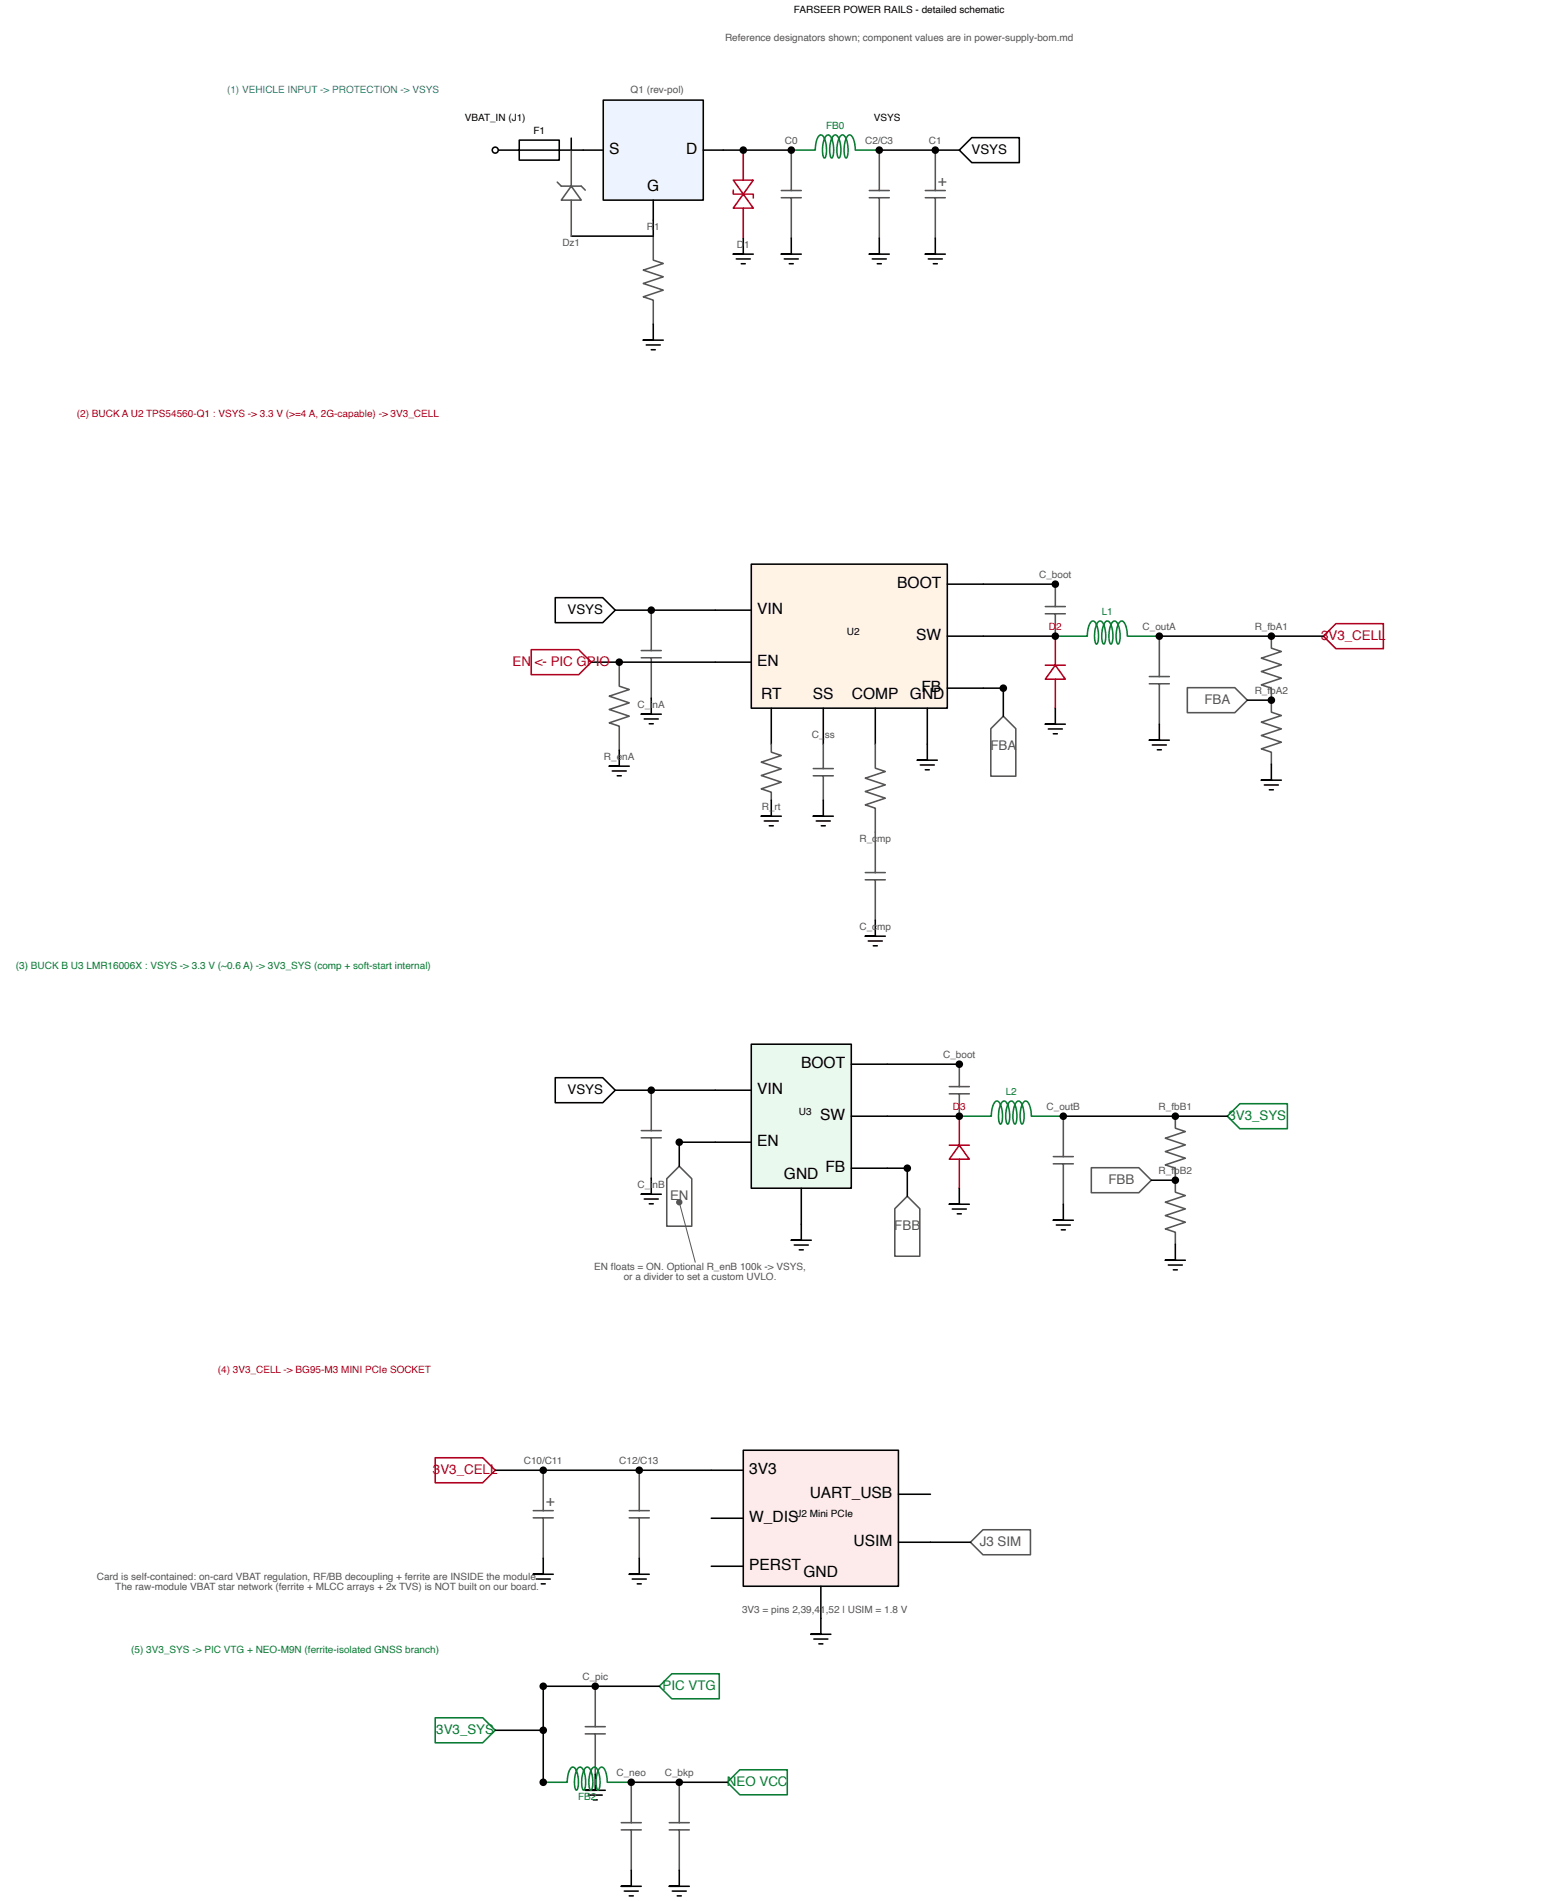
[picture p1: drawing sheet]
<svg xmlns="http://www.w3.org/2000/svg" width="491mm" height="604mm" viewBox="0 0 491 604" stroke-linecap="round" stroke-linejoin="round" font-family="sans-serif">
<path d="M181.3 59.1l3.2 4.4h-6.3zM376.9 218.3h15.1l4 4-4 4h-15.1zM318.5 227.4l4 3.9v15.1h-8v-15.1zM215.6 370.2l4 4v15.1h-7.9v-15.1zM288 379.8l4 3.9v15.1h-7.9v-15.1zM346.4 370.7h15.1l4 4-4 4h-15.1zM308.1 489.6l3.9-3.9h15.1v7.9h-15.1z" fill="none" stroke="#555" stroke-width=".49"/>
<path d="M232.8 57.2h6.3l-3.1 4.4zM236 61.6l3.1 4.5h-6.3zM168.6 206.3h15.1l4 3.9-4 4h-15.1zM335 211.2l3.2 4.4h-6.4zM420.1 202l4-4h15.1v7.9h-15.1zM304.5 363.6l3.2 4.4h-6.3zM138.2 462.8h15l4 4-4 3.9h-15z" fill="none" stroke="#b00020" stroke-width=".49"/>
<path d="M157.2 47.7h7.6v-3.2h12.7v6.3h-12.7v-3.1h20.4M308.5 43.7h15.1v7.9h-15.1l-4-3.9zM176.3 189.7h15l4 4-4 4h-15zM176.3 342.1h15l4 4-4 4h-15z" fill="none" stroke="#000" stroke-width=".49"/>
<path d="M389.6 354.4l4-4h15.1v7.9h-15.1zM209.3 535.3l4-3.9h15v7.9h-15zM138.2 545.3h15l4 4-4 4h-15zM230.9 565.8l3.9-3.9h15.1v7.9h-15.1z" fill="none" stroke="#0a7d33" stroke-width=".49"/>
<path d="M191.5 31.8h31.8v31.7h-31.8z" fill="#eef4ff" stroke="#000" stroke-width=".49"/>
<g fill="none" stroke="#000" stroke-width=".49">
<path d="M181.3 43.9v3.8M185.2 47.7h6.3M223.3 47.7h27.9M279.1 47.7h25.4M207.4 63.5v11.5h-26.1M236 75.6v5.1h-3.2h6.3M251.2 75.6v5.1h-3.2h6.4M279.1 75.6v5.1h-3.1h6.3M296.9 75.6v5.1h-3.2h6.4M233.7 82.2h4.5M235.3 83.7h1.3M249 82.2h4.4"/>
<path d="M250.6 83.7h1.2M276.9 82.2h4.5M278.5 83.7h1.3M294.7 82.2h4.4M296.3 83.7h1.3M205.2 109.5h4.4M206.7 111h1.3M207.4 102.9v5.1h-3.2h6.4"/>
</g>
<g fill="none" stroke="#555" stroke-width=".49">
<path d="M176.9 57.8l1.3 1.3h6.3l1.3 1.3M181.3 47.7v11.4M251.2 47.7v12.8M279.1 47.7v12.8M296.9 47.7v12.8M181.3 63.5v11.5M207.4 75v7.6l3.2 1-6.4 2.2 6.4 2.1-6.4 2.1 6.4 2.1-6.4 2.1 3.2 1.1v7.6M248 60.5h6.4M248 62.8h6.4M251.2 62.8v12.8M276 60.5h6.3M276 62.8h6.3"/>
<path d="M279.1 62.8v12.8M293.7 60.5h6.4M293.7 62.8h6.4M296.9 62.8v12.8"/>
</g>
<path d="M236 47.7v9.5M232.8 60.4v1.2h6.3v1.3M236 66.1v9.5" fill="none" stroke="#b00020" stroke-width=".49"/>
<path d="M251.2 47.7h7.6l.1-1.1a4.1 4.1 0 0 1 1.7-3.8 3.4 3.4 0 0 1 1.7 3.3l.1 1.5a2.84 2.84 0 0 1-.7 2.6 7.5 7.5 0 0 1 .7-7.2 1.12 1.12 0 0 1 1.6 1l.5 1.9 .2 2.1a1.81 1.81 0 0 1-.8 2.1 7.7 7.7 0 0 1 .9-7.2 1.4 1.4 0 0 1 1.6 1.5l.5 3.5a2.11 2.11 0 0 1-.7 2.2 7.7 7.7 0 0 1 .9-7.1 1.3 1.3 0 0 1 1.6 1.3l.5 3.5a2.43 2.43 0 0 1-.7 2.4 7.6 7.6 0 0 1 .8-7.2 1.21 1.21 0 0 1 1.6 1.2l.6 3.5h7.6" fill="none" stroke="#0a7d33" stroke-width=".49"/>
<path d="M238.5 179.1h62.2v45.7h-62.2z" fill="#fff3e6" stroke="#000" stroke-width=".49"/>
<g fill="none" stroke="#000" stroke-width=".49">
<path d="M195.3 193.7h43.2M300.7 185.5h34.3M187.7 210.2h50.8M300.7 202h34.3M300.7 218.5h17.8v8.9M368 202h52.1M196.6 238.2v5h-3.2h6.4M204.5 228.3h4.5M206.1 229.8h1.3M206.7 221.7v5h-3.1h6.3M244.8 224.8v11.5M261.4 224.8v11.5"/>
<path d="M277.9 224.8v11.5M294.4 224.8v16.5h-3.2h6.4M332.8 231.4h4.4M334.4 233h1.3M335 224.8v5.1h-3.2h6.4M365.8 236.5h4.5M367.4 238h1.3M368 229.9v5.1h-3.1h6.3M396 222.3h7.6M194.4 244.8h4.4M196 246.3h1.2M244.8 254v5.1h-3.1h6.3"/>
<path d="M261.4 254v5.1h-3.2h6.3M292.2 242.9h4.4M293.7 244.4h1.3M401.4 249.2h4.4M403 250.7h1.2M403.6 242.6v5.1h-3.2h6.4M242.6 260.6h4.5M244.2 262.2h1.3M259.1 260.6h4.5M260.7 262.2h1.3M275.6 298.7h4.5M277.9 292.1v5.1h-3.2h6.3"/>
<path d="M277.2 300.3h1.3"/>
</g>
<g fill="none" stroke="#555" stroke-width=".49">
<path d="M206.7 193.7v12.8M331.8 192.6h6.4M331.8 194.9h6.4M335 185.5v7.1M335 194.9v7.1M196.6 210.2v7.6l3.2 1.1-6.4 2.1 6.4 2.1-6.4 2.1 6.4 2.2-6.4 2.1 3.2 1v7.7M203.6 206.5h6.3M203.6 208.8h6.3M206.7 208.8v12.9M364.9 214.8h6.3M364.9 217.1h6.3M368 202v12.8"/>
<path d="M368 217.1v12.8M403.6 202v3.8l3.2 1-6.4 2.2 6.4 2.1-6.4 2.1 6.4 2.1-6.4 2.1 3.2 1.1v7.6l3.2 1.1-6.4 2.1 6.4 2.1-6.4 2.1 6.4 2.1-6.4 2.1 3.2 1.1v3.8M244.8 236.3v2.5l3.2 1.1-6.3 2.1 6.3 2.1-6.3 2.1 6.3 2.1-6.3 2.1 3.1 1.1v2.5M261.4 236.3v7.7M277.9 236.3v7.6l3.1 1-6.3 2.2 6.3 2.1-6.3 2.1 6.3 2.1-6.3 2.1 3.2 1.1v20.4M258.2 244h6.3M258.2 246.3h6.3M261.4 246.3v7.7M274.7 277h6.3M274.7 279.3h6.3M277.9 279.3v12.8"/>
</g>
<path d="M331.8 211.2h6.4M335 202v9.2M335 215.6v9.2" fill="none" stroke="#b00020" stroke-width=".49"/>
<path d="M335 202h10.2v-1.1a4.1 4.1 0 0 1 1.8-3.8 4.4 4.4 0 0 1 1.7 4.3v.5a2.83 2.83 0 0 1-.6 2.6 7.5 7.5 0 0 1 .7-7.2 1.12 1.12 0 0 1 1.6 1l.5 1.9 .1 2.1a1.82 1.82 0 0 1-.7 2.1 7.7 7.7 0 0 1 .9-7.2 1.4 1.4 0 0 1 1.6 1.5l.5 3.5a2.1 2.1 0 0 1-.7 2.2 7.7 7.7 0 0 1 .8-7.1 1.3 1.3 0 0 1 1.7 1.3l.5 3.5a2.42 2.42 0 0 1-.7 2.4 7.6 7.6 0 0 1 .8-7.2 1.21 1.21 0 0 1 1.6 1.2l.6 3.5h10.1" fill="none" stroke="#0a7d33" stroke-width=".49"/>
<path d="M238.5 331.5h31.7v45.7h-31.7z" fill="#e9f9ee" stroke="#000" stroke-width=".49"/>
<g fill="none" stroke="#000" stroke-width=".49">
<path d="M270.2 337.9h34.3M195.3 346.1h43.2M270.2 354.4h34.3M337.6 354.4h52M206.7 374.1v5h-3.1h6.3M238.5 362.6h-22.9v7.6M254.4 377.2v16.5h-3.2h6.3M270.2 370.9h17.8v8.9M304.5 377.2v5.1h-3.1h6.3M365.5 374.7h7.6M204.5 380.7h4.5M206.1 382.2h1.3"/>
<path d="M252.1 395.3h4.5M253.7 396.8h1.3M302.3 383.8h4.5M303.9 385.4h1.3M335.3 388.9h4.5M336.9 390.4h1.3M337.6 382.3v5.1h-3.2h6.3M373.1 395v5.1h-3.2h6.4M370.9 401.6h4.4M372.5 403.1h1.3M157.2 466.8h68.6M172.5 494.7v5.1h-3.2h6.3"/>
<path d="M202.9 494.7v5.1h-3.1h6.3M170.2 501.3h4.5M171.8 502.8h1.3M200.7 501.3h4.5M202.3 502.8h1.3"/>
</g>
<g fill="none" stroke="#555" stroke-width=".49">
<path d="M304.5 337.9v7.1M203.6 358.9h6.3M206.7 346.1v12.8M301.4 345h6.3M301.4 347.3h6.3M304.5 347.3v7.1M337.6 354.4v12.8M373.1 354.4v3.8l3.2 1-6.4 2.2 6.4 2.1-6.4 2.1 6.4 2.1-6.4 2.1 3.2 1.1v7.6l3.2 1.1-6.4 2.1 6.4 2.1-6.4 2.1 6.4 2.1-6.4 2.1 3.2 1.1v3.8M203.6 361.2h6.3M206.7 361.2v12.9M334.4 367.2h6.3M334.4 369.5h6.3"/>
<path d="M337.6 369.5v12.8M169.3 479.6h6.3M172.5 466.8v12.8M199.8 479.6h6.3M202.9 466.8v12.8M169.3 481.9h6.3M172.5 481.9v12.8M199.8 481.9h6.3M202.9 481.9v12.8"/>
</g>
<path d="M215.6 381.7l5.1 19" fill="none" stroke="#555" stroke-width=".32"/>
<path d="M304.5 354.4v9.2M301.4 363.6h6.3M304.5 368v9.2" fill="none" stroke="#b00020" stroke-width=".49"/>
<path d="M304.5 354.4h10.2v-1.1a4.1 4.1 0 0 1 1.8-3.8 3.4 3.4 0 0 1 1.6 3.3l.2 1.5a2.83 2.83 0 0 1-.7 2.6 7.5 7.5 0 0 1 .7-7.2 1.12 1.12 0 0 1 1.6 1l.5 1.9 .1 2.1a1.81 1.81 0 0 1-.7 2.1 7.7 7.7 0 0 1 .9-7.2 1.4 1.4 0 0 1 1.6 1.5l.5 3.5a2.1 2.1 0 0 1-.7 2.2 7.7 7.7 0 0 1 .9-7.1 1.3 1.3 0 0 1 1.6 1.3l.5 3.5a2.42 2.42 0 0 1-.7 2.4 7.6 7.6 0 0 1 .8-7.2 1.21 1.21 0 0 1 1.6 1.2l.6 3.5h10.2" fill="none" stroke="#0a7d33" stroke-width=".49"/>
<path d="M236 460.4h49.2v43.2h-49.2z" fill="#fdeaea" stroke="#000" stroke-width=".49"/>
<g fill="none" stroke="#000" stroke-width=".49">
<path d="M225.8 466.8h10.2M285.2 474.4h10.2M225.8 482h10.2M225.8 497.2h10.2M285.2 489.6h22.9M260.6 503.6v15.2h-3.2h6.4M209.3 535.3h-36.8v30.5M258.4 520.4h4.4M259.9 521.9h1.3M157.2 549.3h15.3M186.7 569.9h4.5M188.3 571.4h1.3"/>
<path d="M189 563.3v5.1h-3.2h6.3M200.4 565.8h30.5M200.4 593.8v5h-3.2h6.4M215.6 593.8v5h-3.1h6.3M198.2 600.4h4.4M199.8 601.9h1.2M213.4 600.4h4.5M215 601.9h1.3"/>
</g>
<path d="M189 535.3v12.9M185.8 548.2h6.3M185.8 550.5h6.3M189 550.5v12.8M197.2 578.6h6.4M200.4 565.8v12.8M212.5 578.6h6.3M215.6 565.8v12.8M197.2 580.9h6.4M200.4 580.9v12.9M212.5 580.9h6.3M215.6 580.9v12.9" fill="none" stroke="#555" stroke-width=".49"/>
<path d="M172.5 565.8h7.6v-1a4.1 4.1 0 0 1 1.8-3.8 4.4 4.4 0 0 1 1.7 4.3v.5a2.84 2.84 0 0 1-.6 2.5 7.5 7.5 0 0 1 .7-7.1 1.12 1.12 0 0 1 1.6 1l.5 1.9 .1 2.1a1.82 1.82 0 0 1-.7 2.1 7.7 7.7 0 0 1 .9-7.2 1.4 1.4 0 0 1 1.6 1.4l.5 3.6a2.11 2.11 0 0 1-.7 2.2 7.7 7.7 0 0 1 .8-7.2 1.3 1.3 0 0 1 1.7 1.3l.5 3.5a2.43 2.43 0 0 1-.7 2.4 7.6 7.6 0 0 1 .8-7.2 1.21 1.21 0 0 1 1.6 1.2l.6 3.5h7.6" fill="none" stroke="#0a7d33" stroke-width=".49"/>
<circle cx="157.2" cy="47.7" r=".95" fill="#fff" stroke="#000" stroke-width=".49"/>
<g fill="#000" stroke="#000" stroke-width=".49">
<circle cx="236" cy="47.7" r=".95"/>
<circle cx="251.2" cy="47.7" r=".95"/>
<circle cx="279.1" cy="47.7" r=".95"/>
<circle cx="296.9" cy="47.7" r=".95"/>
<circle cx="206.7" cy="193.7" r=".95"/>
<circle cx="335" cy="185.5" r=".95"/>
<circle cx="196.6" cy="210.2" r=".95"/>
<circle cx="318.5" cy="218.5" r=".95"/>
<circle cx="335" cy="202" r=".95"/>
<circle cx="368" cy="202" r=".95"/>
<circle cx="403.6" cy="202" r=".95"/>
<circle cx="403.6" cy="222.3" r=".95"/>
<circle cx="304.5" cy="337.9" r=".95"/>
<circle cx="206.7" cy="346.1" r=".95"/>
<circle cx="304.5" cy="354.4" r=".95"/>
<circle cx="337.6" cy="354.4" r=".95"/>
<circle cx="373.1" cy="354.4" r=".95"/>
<circle cx="215.6" cy="362.6" r=".95"/>
<circle cx="288" cy="370.9" r=".95"/>
<circle cx="373.1" cy="374.7" r=".95"/>
<circle cx="172.5" cy="466.8" r=".95"/>
<circle cx="202.9" cy="466.8" r=".95"/>
<circle cx="172.5" cy="535.3" r=".95"/>
<circle cx="189" cy="535.3" r=".95"/>
<circle cx="172.5" cy="549.3" r=".95"/>
<circle cx="172.5" cy="565.8" r=".95"/>
<circle cx="200.4" cy="565.8" r=".95"/>
<circle cx="215.6" cy="565.8" r=".95"/>
</g>
<circle cx="215.6" cy="381.7" r=".76" fill="#555" stroke="#555" stroke-width=".49"/>
<g font-size="4.9">
<text x="193.4" y="49">S</text>
<text x="217.8" y="49">D</text>
<text x="205.5" y="60.5">G</text>
<text x="284.8" y="186.8">BOOT</text>
<text x="240.4" y="195">VIN</text>
<text x="290.9" y="203.3">SW</text>
<text x="240.4" y="211.6">EN</text>
<text x="241.6" y="221.8">RT</text>
<text x="258.1" y="221.8">SS</text>
<text x="270.4" y="221.8">COMP</text>
<text x="288.9" y="221.8">GND</text>
<text x="292.5" y="219.8">FB</text>
<text x="254.3" y="339.2">BOOT</text>
<text x="240.4" y="347.4">VIN</text>
<text x="260.4" y="355.7">SW</text>
<text x="240.4" y="364">EN</text>
<text x="248.9" y="374.2">GND</text>
<text x="262" y="372.2">FB</text>
<text x="237.9" y="468.1">3V3</text>
<text x="257" y="475.7">UART_USB</text>
<text x="237.9" y="483.3">W_DIS</text>
<text x="271" y="491">USIM</text>
<text x="237.9" y="498.6">PERST</text>
<text x="255.1" y="500.5">GND</text>
</g>
<g font-size="4.9" fill="#555">
<text x="297.8" y="59.1">+</text>
<text x="173.3" y="478.2">+</text>
</g>
<g font-size="4.2">
<text x="308.4" y="48.8">VSYS</text>
<text x="180.1" y="194.9">VSYS</text>
<text x="180.1" y="347.3">VSYS</text>
</g>
<g font-size="4.2" fill="#b00020">
<text x="419.4" y="203.1">3V3_CELL</text>
<text x="162.7" y="211.4">EN</text>
<text x="169.8" y="211.4">&lt;- PIC GPIO</text>
<text x="137.5" y="467.9">3V3_CELL</text>
</g>
<g font-size="4.2" fill="#555">
<text x="382.3" y="223.4">FBA</text>
<text x="314.4" y="238">FBA</text>
<text x="351.9" y="375.8">FBB</text>
<text x="212.7" y="380.9">EN</text>
<text x="283.9" y="390.4">FBB</text>
<text x="311" y="490.8">J3 SIM</text>
</g>
<g font-size="4.2" fill="#0a7d33">
<text x="390" y="355.5">3V3_SYS</text>
<text x="210.3" y="536.5">PIC VTG</text>
<text x="138.5" y="550.5">3V3_SYS</text>
<text x="230.8" y="567">NEO VCC</text>
</g>
<g font-size="3.2">
<text x="252" y="4.1">FARSEER POWER RAILS - detailed schematic</text>
<text x="147.5" y="38.4">VBAT_IN (J1)</text>
<text x="277.4" y="38.4">VSYS</text>
<text x="169.3" y="42.5">F1</text>
<text x="268.9" y="201.6">U2</text>
<text x="253.6" y="354">U3</text>
<text x="252.9" y="481.6">J2 Mini PCIe</text>
</g>
<g font-size="3.2" fill="#555">
<text x="230.2" y="13">Reference designators shown; component values are in power-supply-bom.md</text>
<text x="200.2" y="29.5">Q1 (rev-pol)</text>
<text x="249.2" y="45.7">C0</text>
<text x="274.6" y="45.7">C2/C3</text>
<text x="294.9" y="45.7">C1</text>
<text x="178.5" y="78">Dz1</text>
<text x="205.4" y="73">R1</text>
<text x="233.9" y="78.6">D1</text>
<text x="329.9" y="183.5">C_boot</text>
<text x="362.7" y="200">C_outA</text>
<text x="398.3" y="200">R_fbA1</text>
<text x="398.3" y="220.3">R_fbA2</text>
<text x="202.4" y="224.6">C_inA</text>
<text x="257.7" y="234.3">C_ss</text>
<text x="191.7" y="241.1">R_enA</text>
<text x="241.8" y="257">R_rt</text>
<text x="272.8" y="267.2">R_cmp</text>
<text x="272.8" y="295.1">C_cmp</text>
<text x="299.4" y="335.9">C_boot</text>
<text x="332.3" y="352.4">C_outB</text>
<text x="367.8" y="352.4">R_fbB1</text>
<text x="202.4" y="377">C_inB</text>
<text x="367.8" y="372.7">R_fbB2</text>
<text x="188.6" y="403.3">EN floats = ON. Optional R_enB 100k -&gt; VSYS,</text>
<text x="198" y="406.5">or a divider to set a custom UVLO.</text>
<text x="166.3" y="464.8">C10/C11</text>
<text x="196.6" y="464.8">C12/C13</text>
<text x="30.7" y="501.6">Card is self-contained: on-card VBAT regulation, RF/BB decoupling + ferrite are INSIDE the module.</text>
<text x="36.6" y="504.8">The raw-module VBAT star network (ferrite + MLCC arrays + 2x TVS) is NOT built on our board.</text>
<text x="235.6" y="512.1">3V3 = pins 2,39,41,52 | USIM = 1.8 V</text>
<text x="184.9" y="533.3">C_pic</text>
<text x="195.7" y="563.8">C_neo</text>
<text x="211" y="563.8">C_bkp</text>
</g>
<text font-size="3.2" fill="#1f5fbf" x="72.1" y="29.5">(1) VEHICLE INPUT -&gt; PROTECTION -&gt; VSYS</text>
<g font-size="3.2" fill="#0a7d33">
<text x="262.3" y="40.8">FB0</text>
<text x="349.8" y="195.1">L1</text>
<text x="5.1" y="307.6">(3) BUCK B U3 LMR16006X : VSYS -&gt; 3.3 V (~0.6 A) -&gt; 3V3_SYS (comp + soft-start internal)</text>
<text x="319.3" y="347.5">L2</text>
<text x="41.7" y="524.8">(5) 3V3_SYS -&gt; PIC VTG + NEO-M9N (ferrite-isolated GNSS branch)</text>
<text x="183.5" y="571.3">FB2</text>
</g>
<g font-size="3.2" fill="#b00020">
<text x="24.4" y="132.3">(2) BUCK A U2 TPS54560-Q1 : VSYS -&gt; 3.3 V (&gt;=4 A, 2G-capable) -&gt; 3V3_CELL</text>
<text x="333" y="200">D2</text>
<text x="302.5" y="352.4">D3</text>
<text x="69.2" y="435.9">(4) 3V3_CELL -&gt; BG95-M3 MINI PCIe SOCKET</text>
</g>
</svg>
